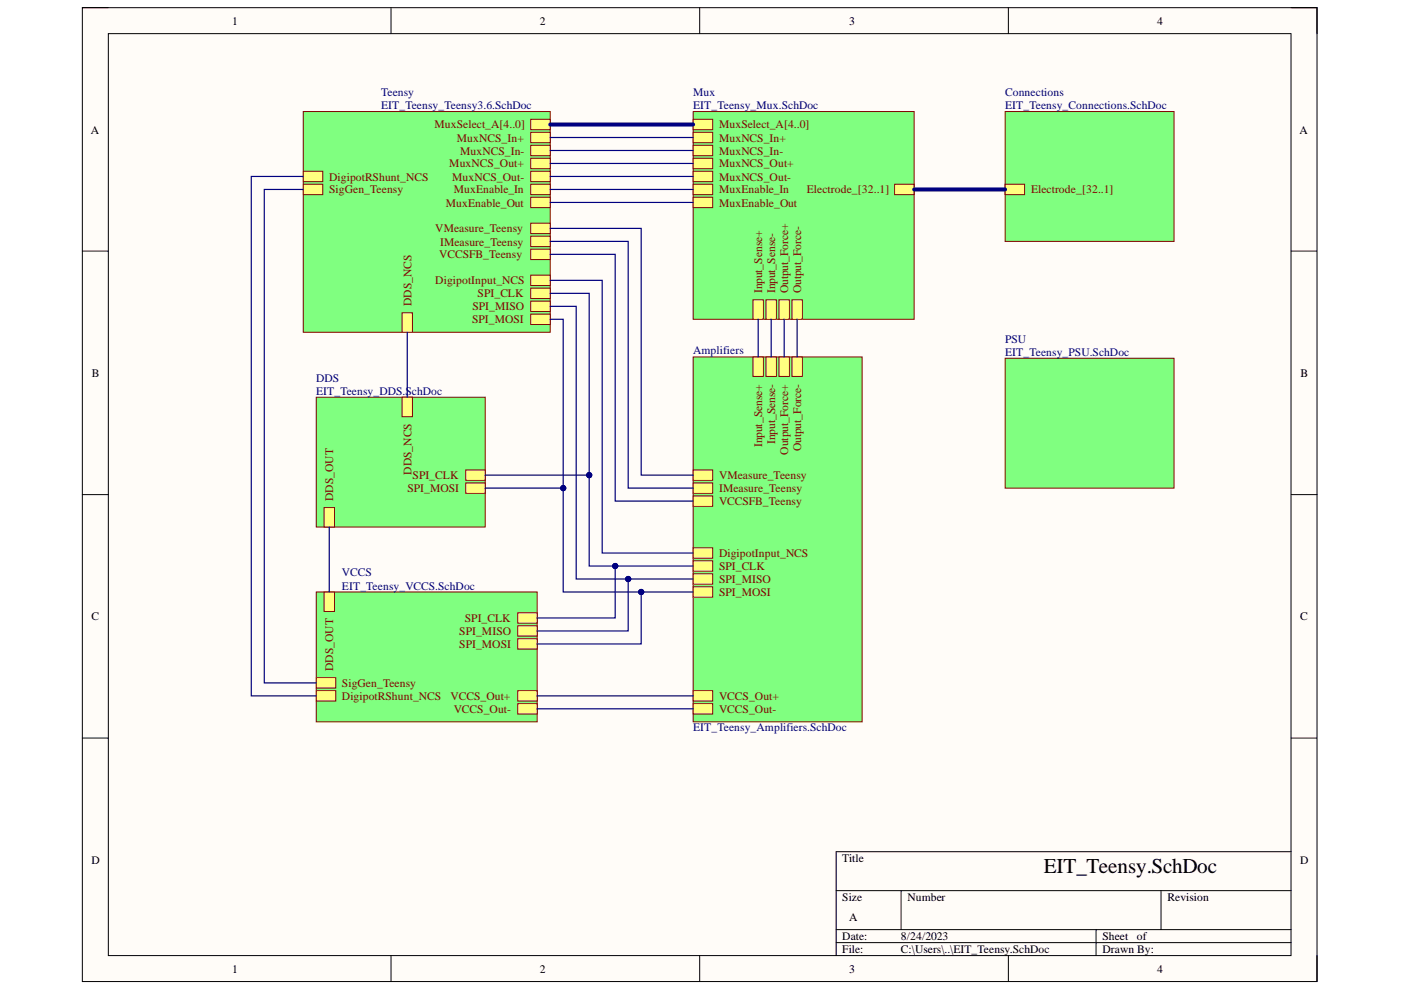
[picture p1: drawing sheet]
<svg xmlns="http://www.w3.org/2000/svg" width="297mm" height="210mm" viewBox="0 0 297 210" stroke-linecap="round" stroke-linejoin="round" font-family="sans-serif">
<path d="M17.5 1.6h261.7v206.5h-261.7z" fill-rule="evenodd" fill="#fffcf8"/>
<path d="M17.5 1.6h261.7v206.5h-261.7z" fill="none" stroke="#000" stroke-width=".21"/>
<path d="M23 7.1h250.7v195.5h-250.7z" fill-rule="evenodd" fill="#fffcf8"/>
<g fill="none" stroke="#000" stroke-width=".21">
<path d="M17.5 1.6h5.5M23 7.1h250.7v195.5h-250.7zM82.9 1.6v5.5M148.3 1.6v5.5M213.8 1.6v5.5M273.7 1.6h5.5v5.5M17.5 53.2h5.5M273.7 53.2h5.5M17.5 104.9h5.5M273.7 104.9h5.5M17.5 156.5h5.5M273.7 156.5h5.5"/>
<path d="M177.3 188.8h96.4M177.3 197.1h96.4M177.3 199.9h96.4M191.1 188.8v8.3M232.4 197.1v5.5M246.2 188.8v8.3M273.7 180.6h-96.4v22M82.9 202.6v5.5M148.3 202.6v5.5M213.8 202.6v5.5M279.2 202.6v5.5"/>
</g>
<path d="M64.3 23.6h52.4v46.9h-52.4z" fill-rule="evenodd" fill="#80ff80"/>
<path d="M64.3 23.6h52.4v46.9h-52.4z" fill="none" stroke="#800000" stroke-width=".21"/>
<path d="M112.5 25.3h4.2v2.2h-4.2z" fill-rule="evenodd" fill="#ffff80"/>
<path d="M112.5 25.3h4.2v2.2h-4.2z" fill="none" stroke="#800000" stroke-width=".21"/>
<path d="M112.5 50.1h4.2v2.2h-4.2z" fill-rule="evenodd" fill="#ffff80"/>
<path d="M112.5 50.1h4.2v2.2h-4.2z" fill="none" stroke="#800000" stroke-width=".21"/>
<path d="M112.5 47.3h4.2v2.2h-4.2z" fill-rule="evenodd" fill="#ffff80"/>
<path d="M112.5 47.3h4.2v2.2h-4.2z" fill="none" stroke="#800000" stroke-width=".21"/>
<path d="M85.2 66.3h2.2v4.2h-2.2z" fill-rule="evenodd" fill="#ffff80"/>
<path d="M85.2 66.3h2.2v4.2h-2.2z" fill="none" stroke="#800000" stroke-width=".21"/>
<path d="M112.5 52.8h4.2v2.2h-4.2z" fill-rule="evenodd" fill="#ffff80"/>
<path d="M112.5 52.8h4.2v2.2h-4.2z" fill="none" stroke="#800000" stroke-width=".21"/>
<path d="M64.3 39.1h4.1v2.2h-4.1z" fill-rule="evenodd" fill="#ffff80"/>
<path d="M64.3 39.1h4.1v2.2h-4.1z" fill="none" stroke="#800000" stroke-width=".21"/>
<path d="M112.5 39.1h4.2v2.2h-4.2z" fill-rule="evenodd" fill="#ffff80"/>
<path d="M112.5 39.1h4.2v2.2h-4.2z" fill="none" stroke="#800000" stroke-width=".21"/>
<path d="M112.5 41.8h4.2v2.2h-4.2z" fill-rule="evenodd" fill="#ffff80"/>
<path d="M112.5 41.8h4.2v2.2h-4.2z" fill="none" stroke="#800000" stroke-width=".21"/>
<path d="M64.3 36.3h4.1v2.2h-4.1z" fill-rule="evenodd" fill="#ffff80"/>
<path d="M64.3 36.3h4.1v2.2h-4.1z" fill="none" stroke="#800000" stroke-width=".21"/>
<path d="M112.5 58.3h4.2v2.2h-4.2z" fill-rule="evenodd" fill="#ffff80"/>
<path d="M112.5 58.3h4.2v2.2h-4.2z" fill="none" stroke="#800000" stroke-width=".21"/>
<path d="M112.5 61.1h4.2v2.2h-4.2z" fill-rule="evenodd" fill="#ffff80"/>
<path d="M112.5 61.1h4.2v2.2h-4.2z" fill="none" stroke="#800000" stroke-width=".21"/>
<path d="M112.5 63.8h4.2v2.2h-4.2z" fill-rule="evenodd" fill="#ffff80"/>
<path d="M112.5 63.8h4.2v2.2h-4.2z" fill="none" stroke="#800000" stroke-width=".21"/>
<path d="M112.5 66.6h4.2v2.2h-4.2z" fill-rule="evenodd" fill="#ffff80"/>
<path d="M112.5 66.6h4.2v2.2h-4.2z" fill="none" stroke="#800000" stroke-width=".21"/>
<path d="M112.5 28.1h4.2v2.2h-4.2z" fill-rule="evenodd" fill="#ffff80"/>
<path d="M112.5 28.1h4.2v2.2h-4.2z" fill="none" stroke="#800000" stroke-width=".21"/>
<path d="M112.5 30.8h4.2v2.2h-4.2z" fill-rule="evenodd" fill="#ffff80"/>
<path d="M112.5 30.8h4.2v2.2h-4.2z" fill="none" stroke="#800000" stroke-width=".21"/>
<path d="M112.5 33.6h4.2v2.2h-4.2z" fill-rule="evenodd" fill="#ffff80"/>
<path d="M112.5 33.6h4.2v2.2h-4.2z" fill="none" stroke="#800000" stroke-width=".21"/>
<path d="M112.5 36.3h4.2v2.2h-4.2z" fill-rule="evenodd" fill="#ffff80"/>
<path d="M112.5 36.3h4.2v2.2h-4.2z" fill="none" stroke="#800000" stroke-width=".21"/>
<path d="M67.1 84.2h35.8v27.5h-35.8z" fill-rule="evenodd" fill="#80ff80"/>
<path d="M67.1 84.2h35.8v27.5h-35.8z" fill="none" stroke="#800000" stroke-width=".21"/>
<path d="M68.7 107.6h2.2v4.1h-2.2z" fill-rule="evenodd" fill="#ffff80"/>
<path d="M68.7 107.6h2.2v4.1h-2.2z" fill="none" stroke="#800000" stroke-width=".21"/>
<path d="M85.2 84.2h2.2v4.2h-2.2z" fill-rule="evenodd" fill="#ffff80"/>
<path d="M85.2 84.2h2.2v4.2h-2.2z" fill="none" stroke="#800000" stroke-width=".21"/>
<path d="M98.7 99.6h4.2v2.2h-4.2z" fill-rule="evenodd" fill="#ffff80"/>
<path d="M98.7 99.6h4.2v2.2h-4.2z" fill="none" stroke="#800000" stroke-width=".21"/>
<path d="M98.7 102.4h4.2v2.2h-4.2z" fill-rule="evenodd" fill="#ffff80"/>
<path d="M98.7 102.4h4.2v2.2h-4.2z" fill="none" stroke="#800000" stroke-width=".21"/>
<path d="M213.1 23.6h35.8v27.6h-35.8z" fill-rule="evenodd" fill="#80ff80"/>
<path d="M213.1 23.6h35.8v27.6h-35.8z" fill="none" stroke="#800000" stroke-width=".21"/>
<path d="M213.1 39.1h4.1v2.2h-4.1z" fill-rule="evenodd" fill="#ffff80"/>
<path d="M213.1 39.1h4.1v2.2h-4.1z" fill="none" stroke="#800000" stroke-width=".21"/>
<path d="M147 23.6h46.8v44.1h-46.8z" fill-rule="evenodd" fill="#80ff80"/>
<path d="M147 23.6h46.8v44.1h-46.8z" fill="none" stroke="#800000" stroke-width=".21"/>
<path d="M189.7 39.1h4.1v2.2h-4.1z" fill-rule="evenodd" fill="#ffff80"/>
<path d="M189.7 39.1h4.1v2.2h-4.1z" fill="none" stroke="#800000" stroke-width=".21"/>
<path d="M147 25.3h4.1v2.2h-4.1z" fill-rule="evenodd" fill="#ffff80"/>
<path d="M147 25.3h4.1v2.2h-4.1z" fill="none" stroke="#800000" stroke-width=".21"/>
<path d="M159.6 63.6h2.2v4.1h-2.2z" fill-rule="evenodd" fill="#ffff80"/>
<path d="M159.6 63.6h2.2v4.1h-2.2z" fill="none" stroke="#800000" stroke-width=".21"/>
<path d="M162.4 63.6h2.2v4.1h-2.2z" fill-rule="evenodd" fill="#ffff80"/>
<path d="M162.4 63.6h2.2v4.1h-2.2z" fill="none" stroke="#800000" stroke-width=".21"/>
<path d="M165.2 63.6h2.2v4.1h-2.2z" fill-rule="evenodd" fill="#ffff80"/>
<path d="M165.2 63.6h2.2v4.1h-2.2z" fill="none" stroke="#800000" stroke-width=".21"/>
<path d="M167.9 63.6h2.2v4.1h-2.2z" fill-rule="evenodd" fill="#ffff80"/>
<path d="M167.9 63.6h2.2v4.1h-2.2z" fill="none" stroke="#800000" stroke-width=".21"/>
<path d="M147 39.1h4.1v2.2h-4.1z" fill-rule="evenodd" fill="#ffff80"/>
<path d="M147 39.1h4.1v2.2h-4.1z" fill="none" stroke="#800000" stroke-width=".21"/>
<path d="M147 41.8h4.1v2.2h-4.1z" fill-rule="evenodd" fill="#ffff80"/>
<path d="M147 41.8h4.1v2.2h-4.1z" fill="none" stroke="#800000" stroke-width=".21"/>
<path d="M147 28.1h4.1v2.2h-4.1z" fill-rule="evenodd" fill="#ffff80"/>
<path d="M147 28.1h4.1v2.2h-4.1z" fill="none" stroke="#800000" stroke-width=".21"/>
<path d="M147 30.8h4.1v2.2h-4.1z" fill-rule="evenodd" fill="#ffff80"/>
<path d="M147 30.8h4.1v2.2h-4.1z" fill="none" stroke="#800000" stroke-width=".21"/>
<path d="M147 33.6h4.1v2.2h-4.1z" fill-rule="evenodd" fill="#ffff80"/>
<path d="M147 33.6h4.1v2.2h-4.1z" fill="none" stroke="#800000" stroke-width=".21"/>
<path d="M147 36.3h4.1v2.2h-4.1z" fill-rule="evenodd" fill="#ffff80"/>
<path d="M147 36.3h4.1v2.2h-4.1z" fill="none" stroke="#800000" stroke-width=".21"/>
<path d="M213.1 76h35.8v27.5h-35.8z" fill-rule="evenodd" fill="#80ff80"/>
<path d="M213.1 76h35.8v27.5h-35.8z" fill="none" stroke="#800000" stroke-width=".21"/>
<path d="M67.1 125.5h46.8v27.6h-46.8z" fill-rule="evenodd" fill="#80ff80"/>
<path d="M67.1 125.5h46.8v27.6h-46.8z" fill="none" stroke="#800000" stroke-width=".21"/>
<path d="M68.7 125.5h2.2v4.1h-2.2z" fill-rule="evenodd" fill="#ffff80"/>
<path d="M68.7 125.5h2.2v4.1h-2.2z" fill="none" stroke="#800000" stroke-width=".21"/>
<path d="M109.8 146.4h4.1v2.2h-4.1z" fill-rule="evenodd" fill="#ffff80"/>
<path d="M109.8 146.4h4.1v2.2h-4.1z" fill="none" stroke="#800000" stroke-width=".21"/>
<path d="M109.8 149.2h4.1v2.2h-4.1z" fill-rule="evenodd" fill="#ffff80"/>
<path d="M109.8 149.2h4.1v2.2h-4.1z" fill="none" stroke="#800000" stroke-width=".21"/>
<path d="M67.1 143.7h4.1v2.2h-4.1z" fill-rule="evenodd" fill="#ffff80"/>
<path d="M67.1 143.7h4.1v2.2h-4.1z" fill="none" stroke="#800000" stroke-width=".21"/>
<path d="M67.1 146.4h4.1v2.2h-4.1z" fill-rule="evenodd" fill="#ffff80"/>
<path d="M67.1 146.4h4.1v2.2h-4.1z" fill="none" stroke="#800000" stroke-width=".21"/>
<path d="M109.8 129.9h4.1v2.2h-4.1z" fill-rule="evenodd" fill="#ffff80"/>
<path d="M109.8 129.9h4.1v2.2h-4.1z" fill="none" stroke="#800000" stroke-width=".21"/>
<path d="M109.8 132.7h4.1v2.2h-4.1z" fill-rule="evenodd" fill="#ffff80"/>
<path d="M109.8 132.7h4.1v2.2h-4.1z" fill="none" stroke="#800000" stroke-width=".21"/>
<path d="M109.8 135.4h4.1v2.2h-4.1z" fill-rule="evenodd" fill="#ffff80"/>
<path d="M109.8 135.4h4.1v2.2h-4.1z" fill="none" stroke="#800000" stroke-width=".21"/>
<path d="M147 75.7h35.8v77.4h-35.8z" fill-rule="evenodd" fill="#80ff80"/>
<path d="M147 75.7h35.8v77.4h-35.8z" fill="none" stroke="#800000" stroke-width=".21"/>
<path d="M147 102.4h4.1v2.2h-4.1z" fill-rule="evenodd" fill="#ffff80"/>
<path d="M147 102.4h4.1v2.2h-4.1z" fill="none" stroke="#800000" stroke-width=".21"/>
<path d="M159.6 75.7h2.2v4.1h-2.2z" fill-rule="evenodd" fill="#ffff80"/>
<path d="M159.6 75.7h2.2v4.1h-2.2z" fill="none" stroke="#800000" stroke-width=".21"/>
<path d="M162.4 75.7h2.2v4.1h-2.2z" fill-rule="evenodd" fill="#ffff80"/>
<path d="M162.4 75.7h2.2v4.1h-2.2z" fill="none" stroke="#800000" stroke-width=".21"/>
<path d="M165.2 75.7h2.2v4.1h-2.2z" fill-rule="evenodd" fill="#ffff80"/>
<path d="M165.2 75.7h2.2v4.1h-2.2z" fill="none" stroke="#800000" stroke-width=".21"/>
<path d="M167.9 75.7h2.2v4.1h-2.2z" fill-rule="evenodd" fill="#ffff80"/>
<path d="M167.9 75.7h2.2v4.1h-2.2z" fill="none" stroke="#800000" stroke-width=".21"/>
<path d="M147 146.4h4.1v2.2h-4.1z" fill-rule="evenodd" fill="#ffff80"/>
<path d="M147 146.4h4.1v2.2h-4.1z" fill="none" stroke="#800000" stroke-width=".21"/>
<path d="M147 149.2h4.1v2.2h-4.1z" fill-rule="evenodd" fill="#ffff80"/>
<path d="M147 149.2h4.1v2.2h-4.1z" fill="none" stroke="#800000" stroke-width=".21"/>
<path d="M147 99.6h4.1v2.2h-4.1z" fill-rule="evenodd" fill="#ffff80"/>
<path d="M147 99.6h4.1v2.2h-4.1z" fill="none" stroke="#800000" stroke-width=".21"/>
<path d="M147 105.1h4.1v2.2h-4.1z" fill-rule="evenodd" fill="#ffff80"/>
<path d="M147 105.1h4.1v2.2h-4.1z" fill="none" stroke="#800000" stroke-width=".21"/>
<path d="M147 116.2h4.1v2.2h-4.1z" fill-rule="evenodd" fill="#ffff80"/>
<path d="M147 116.2h4.1v2.2h-4.1z" fill="none" stroke="#800000" stroke-width=".21"/>
<path d="M147 118.9h4.1v2.2h-4.1z" fill-rule="evenodd" fill="#ffff80"/>
<path d="M147 118.9h4.1v2.2h-4.1z" fill="none" stroke="#800000" stroke-width=".21"/>
<path d="M147 121.7h4.1v2.2h-4.1z" fill-rule="evenodd" fill="#ffff80"/>
<path d="M147 121.7h4.1v2.2h-4.1z" fill="none" stroke="#800000" stroke-width=".21"/>
<path d="M147 124.4h4.1v2.2h-4.1z" fill-rule="evenodd" fill="#ffff80"/>
<path d="M147 124.4h4.1v2.2h-4.1z" fill="none" stroke="#800000" stroke-width=".21"/>
<g fill="none" stroke="#000080" stroke-width=".25">
<path d="M64.3 37.4h-11v110.1h13.8M64.3 40.2h-8.3v104.6h11.1M116.7 53.9h13.7v52.3h16.6M116.7 48.4h19.2v52.3h11.1M116.7 51.2h16.5v52.3h13.8M116.7 40.2h30.3M116.7 42.9h30.3M86.3 70.5v13.7M116.7 67.7h2.7v57.8h27.6M160.7 67.7v8M163.5 67.7v8M166.3 67.7v8"/>
<path d="M169 67.7v8M69.8 111.7v13.8"/>
</g>
<path d="M116.7 26.4h30.3M193.8 40.2h19.3" fill="none" stroke="#000080" stroke-width=".85"/>
<circle cx="119.4" cy="103.5" r=".55" fill="#000080"/>
<circle cx="119.4" cy="103.5" r=".55" fill="none" stroke="#000080" stroke-width=".21"/>
<circle cx="135.9" cy="125.5" r=".55" fill="#000080"/>
<circle cx="135.9" cy="125.5" r=".55" fill="none" stroke="#000080" stroke-width=".21"/>
<path d="M116.7 64.9h5.5v57.9h24.8" fill="none" stroke="#000080" stroke-width=".25"/>
<circle cx="133.2" cy="122.8" r=".55" fill="#000080"/>
<circle cx="133.2" cy="122.8" r=".55" fill="none" stroke="#000080" stroke-width=".21"/>
<path d="M116.7 62.2h8.2v57.8h22.1" fill="none" stroke="#000080" stroke-width=".25"/>
<circle cx="124.9" cy="100.7" r=".55" fill="#000080"/>
<circle cx="124.9" cy="100.7" r=".55" fill="none" stroke="#000080" stroke-width=".21"/>
<circle cx="130.4" cy="120" r=".55" fill="#000080"/>
<circle cx="130.4" cy="120" r=".55" fill="none" stroke="#000080" stroke-width=".21"/>
<path d="M116.7 59.4h11v57.9h19.3M130.4 120v11h-16.5" fill="none" stroke="#000080" stroke-width=".25"/>
<circle cx="130.4" cy="120" r=".55" fill="#000080"/>
<circle cx="130.4" cy="120" r=".55" fill="none" stroke="#000080" stroke-width=".21"/>
<path d="M133.2 122.8v11h-19.3" fill="none" stroke="#000080" stroke-width=".25"/>
<circle cx="133.2" cy="122.8" r=".55" fill="#000080"/>
<circle cx="133.2" cy="122.8" r=".55" fill="none" stroke="#000080" stroke-width=".21"/>
<path d="M135.9 125.5v11h-22" fill="none" stroke="#000080" stroke-width=".25"/>
<circle cx="135.9" cy="125.5" r=".55" fill="#000080"/>
<circle cx="135.9" cy="125.5" r=".55" fill="none" stroke="#000080" stroke-width=".21"/>
<path d="M116.7 29.2h30.3M116.7 31.9h30.3M116.7 34.7h30.3M116.7 37.4h30.3M102.9 103.5h16.5M113.9 147.5h33.1M113.9 150.3h33.1" fill="none" stroke="#000080" stroke-width=".25"/>
<circle cx="119.4" cy="103.5" r=".55" fill="#000080"/>
<circle cx="119.4" cy="103.5" r=".55" fill="none" stroke="#000080" stroke-width=".21"/>
<path d="M102.9 100.7h22" fill="none" stroke="#000080" stroke-width=".25"/>
<circle cx="124.9" cy="100.7" r=".55" fill="#000080"/>
<circle cx="124.9" cy="100.7" r=".55" fill="none" stroke="#000080" stroke-width=".21"/>
<text font-size="4.5" x="221.3" y="185.1">EIT_Teensy.SchDoc</text>
<g font-size="2.5">
<text x="49.2" y="5.2">1</text>
<text x="114.5" y="5.2">2</text>
<text x="180" y="5.2">3</text>
<text x="245.3" y="5.2">4</text>
<text x="19.3" y="28.3">A</text>
<text x="275.5" y="28.3">A</text>
<text x="19.5" y="79.9">B</text>
<text x="275.7" y="79.9">B</text>
<text x="19.4" y="131.5">C</text>
<text x="275.6" y="131.5">C</text>
<text x="19.4" y="183.2">D</text>
<text x="178.6" y="182.8">Title</text>
<text x="275.6" y="183.2">D</text>
<text x="178.6" y="191">Size</text>
<text x="192.4" y="191">Number</text>
<text x="247.5" y="191">Revision</text>
<text x="180" y="195.2">A</text>
<text x="178.6" y="199.3">Date:</text>
<text x="178.6" y="202.1">File:</text>
<text x="191" y="199.3">8/24/2023</text>
<text x="191" y="202.1">C:\Users\..\EIT_Teensy.SchDoc</text>
<text x="233.7" y="199.3">Sheet</text>
<text x="233.7" y="202.1">Drawn By:</text>
<text x="241.1" y="199.3">of</text>
<text x="49.2" y="206.3">1</text>
<text x="114.5" y="206.3">2</text>
<text x="180" y="206.3">3</text>
<text x="245.3" y="206.3">4</text>
</g>
<g font-size="2.5" fill="#000080">
<text x="80.8" y="20.4">Teensy</text>
<text x="80.8" y="23.2">EIT_Teensy_Teensy3.6.SchDoc</text>
<text x="146.9" y="20.4">Mux</text>
<text x="146.9" y="23.2">EIT_Teensy_Mux.SchDoc</text>
<text x="213.1" y="20.4">Connections</text>
<text x="213.1" y="23.2">EIT_Teensy_Connections.SchDoc</text>
<text x="146.9" y="75.1">Amplifiers</text>
<text x="213.1" y="72.7">PSU</text>
<text x="213.1" y="75.4">EIT_Teensy_PSU.SchDoc</text>
<text x="67" y="81">DDS</text>
<text x="67" y="83.7">EIT_Teensy_DDS.SchDoc</text>
<text x="72.5" y="122.2">VCCS</text>
<text x="72.5" y="125">EIT_Teensy_VCCS.SchDoc</text>
<text x="146.9" y="155">EIT_Teensy_Amplifiers.SchDoc</text>
</g>
<g font-size="2.5" fill="#800000">
<text x="92.1" y="27.2">MuxSelect_A[4..0]</text>
<text x="152.4" y="27.2">MuxSelect_A[4..0]</text>
<text x="95.3" y="35.5">MuxNCS_Out+</text>
<text x="96.9" y="30">MuxNCS_In+</text>
<text x="97.5" y="32.8">MuxNCS_In-</text>
<text x="152.4" y="30">MuxNCS_In+</text>
<text x="152.4" y="32.8">MuxNCS_In-</text>
<text x="152.4" y="35.5">MuxNCS_Out+</text>
<text x="69.8" y="41">SigGen_Teensy</text>
<text x="69.8" y="38.3">DigipotRShunt_NCS</text>
<text x="95.9" y="38.3">MuxNCS_Out-</text>
<text x="96.2" y="41">MuxEnable_In</text>
<text x="152.4" y="41">MuxEnable_In</text>
<text x="152.4" y="38.3">MuxNCS_Out-</text>
<text x="171.1" y="41">Electrode_[32..1]</text>
<text x="218.6" y="41">Electrode_[32..1]</text>
<text x="94.5" y="43.8">MuxEnable_Out</text>
<text x="152.4" y="43.8">MuxEnable_Out</text>
<text x="92.3" y="49.3">VMeasure_Teensy</text>
<text x="93.3" y="52.1">IMeasure_Teensy</text>
<text x="93.1" y="54.8">VCCSFB_Teensy</text>
<text x="87.2" y="64.9" transform="rotate(-90 87.2 64.9)">DDS_NCS</text>
<text x="92.3" y="60.3">DigipotInput_NCS</text>
<text x="100.2" y="65.8">SPI_MISO</text>
<text x="101.3" y="63.1">SPI_CLK</text>
<text x="161.6" y="62.2" transform="rotate(-90 161.6 62.2)">Input_Sense+</text>
<text x="164.4" y="62.2" transform="rotate(-90 164.4 62.2)">Input_Sense-</text>
<text x="167.1" y="62.2" transform="rotate(-90 167.1 62.2)">Output_Force+</text>
<text x="169.9" y="62.2" transform="rotate(-90 169.9 62.2)">Output_Force-</text>
<text x="100.1" y="68.6">SPI_MOSI</text>
<text x="161.6" y="94.8" transform="rotate(-90 161.6 94.8)">Input_Sense+</text>
<text x="164.4" y="94.2" transform="rotate(-90 164.4 94.2)">Input_Sense-</text>
<text x="169.9" y="95.7" transform="rotate(-90 169.9 95.7)">Output_Force-</text>
<text x="87.2" y="100.7" transform="rotate(-90 87.2 100.7)">DDS_NCS</text>
<text x="87.5" y="101.6">SPI_CLK</text>
<text x="152.4" y="101.6">VMeasure_Teensy</text>
<text x="167.1" y="96.4" transform="rotate(-90 167.1 96.4)">Output_Force+</text>
<text x="70.6" y="106.3" transform="rotate(-90 70.6 106.3)">DDS_OUT</text>
<text x="86.4" y="104.3">SPI_MOSI</text>
<text x="152.4" y="104.3">IMeasure_Teensy</text>
<text x="152.4" y="107.1">VCCSFB_Teensy</text>
<text x="152.4" y="118.1">DigipotInput_NCS</text>
<text x="152.4" y="120.9">SPI_CLK</text>
<text x="152.4" y="123.6">SPI_MISO</text>
<text x="98.6" y="131.9">SPI_CLK</text>
<text x="152.4" y="126.4">SPI_MOSI</text>
<text x="97.4" y="134.7">SPI_MISO</text>
<text x="97.4" y="137.4">SPI_MOSI</text>
<text x="70.6" y="142.3" transform="rotate(-90 70.6 142.3)">DDS_OUT</text>
<text x="72.5" y="145.6">SigGen_Teensy</text>
<text x="72.5" y="148.4">DigipotRShunt_NCS</text>
<text x="95.5" y="148.4">VCCS_Out+</text>
<text x="152.4" y="148.4">VCCS_Out+</text>
<text x="96.2" y="151.1">VCCS_Out-</text>
<text x="152.4" y="151.1">VCCS_Out-</text>
</g>
</svg>
